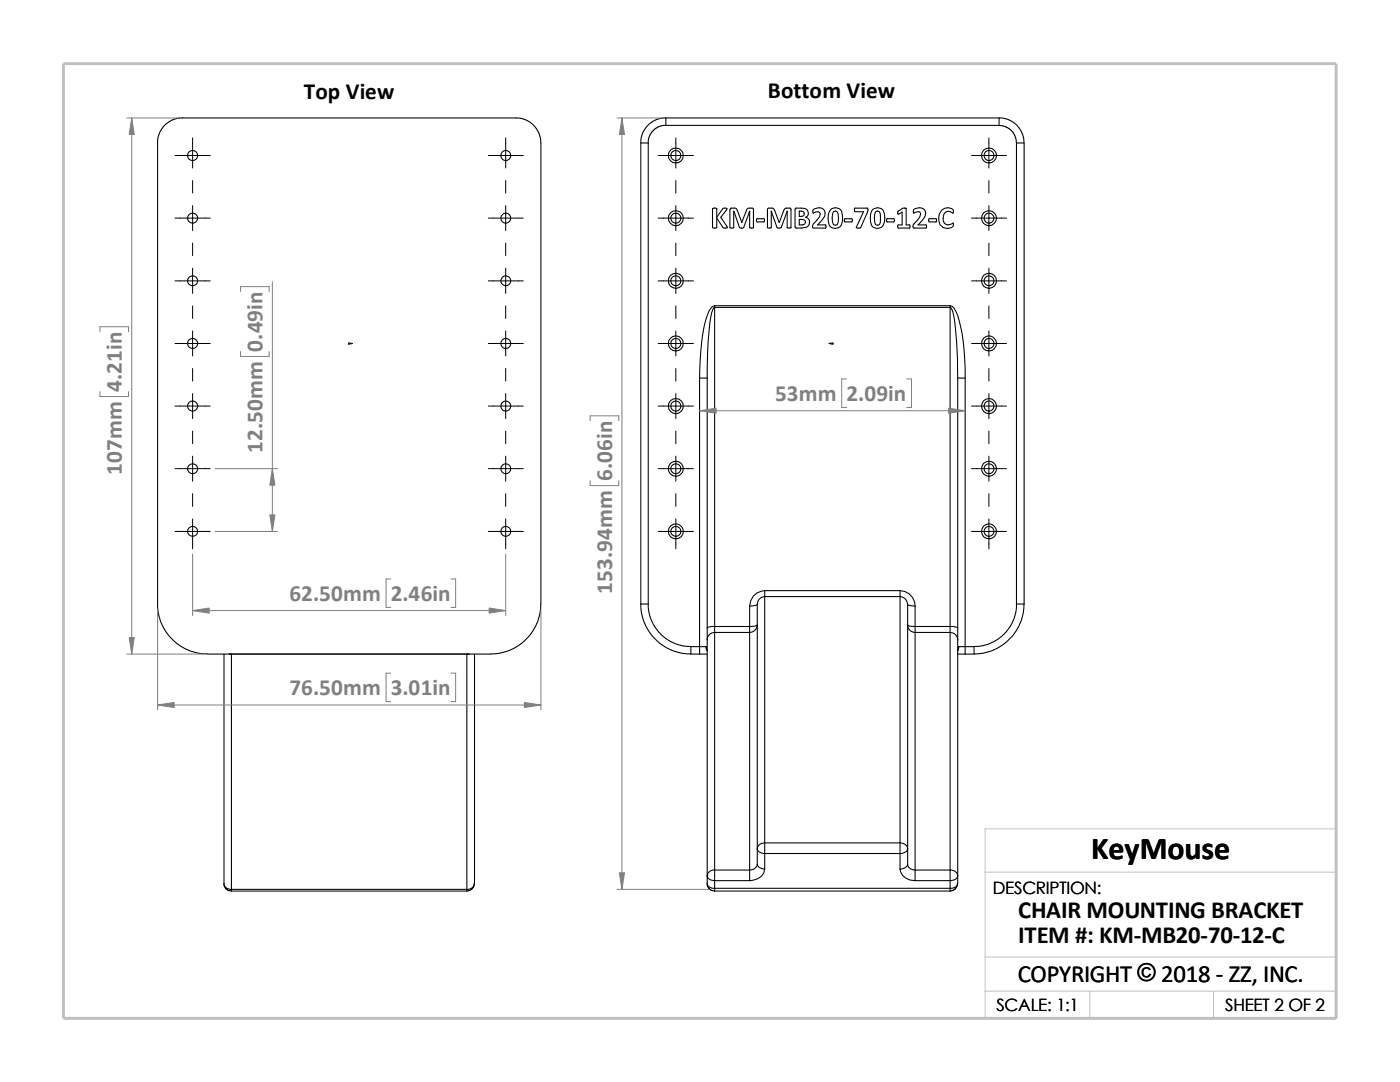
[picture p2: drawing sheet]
<svg xmlns="http://www.w3.org/2000/svg" width="279mm" height="216mm" viewBox="0 0 279 216" stroke-linecap="round" stroke-linejoin="round" font-family="sans-serif">
<path d="M196.6 174h70.1M196.6 197.8h70.1M196.6 191h70.1M217.5 197.8v5.4M242.2 197.8v5.4M26.8 203.2h239.9v-37.8h-70.1v37.8" fill="none" stroke="#c0c0c0" stroke-width=".2"/>
<path d="M12.7 12.7h254v190.5h-254z" fill="none" stroke="#c0c0c0" stroke-width=".59"/>
<g fill="none" stroke="#000" stroke-width=".21">
<path d="M31.5 28.5l.2-1.6 .9-1.7 1.5-1.1 1.7-.6h67.7l1.8 .6 1.4 1.1 1 1.7 .2 1.6v92M31.5 28.5v92.9l.4 2.3 .7 1.5 .9 1.5 1.4 1.4 1.8 1.2 1.6 .7 1.5 .4 1.6 .1M127.9 28.5v92M127.9 28.5h1.5M129.4 28.5v92M132.9 23.5l-.9 .1-1.1 .3-1.1 .7-.7 .6-1 1.7-.2 1.6M132.9 23.5h66.5M132.9 25h-.6l-.9 .3-1.1 .8-.8 1.3-.1 1.1M132.9 23.5v1.5M199.4 23.5v1.5h-66.5M199.4 23.5l.9 .1 1 .3 .8 .4 .9 .8 1 1.5 .3 1v.9M199.4 25.1l1.3 .2 1.1 .7 .7 1 .4 1.5"/>
<path d="M202.9 28.5v92M202.9 28.5h1.5v92M142.2 41.6a.57 .57 0 0 1 .8 .1v1.6l1.3-1.7h.8l-1.3 1.7 1.4 2.1a.61 .61 0 0 1-.9 0l-1.3-1.9v1.9a.57 .57 0 0 1-.8 0zM148 44.4h.1M149.6 42.2v3.2l.6 .1h.2v-3.8l-.2-.2h-.7a.49 .49 0 0 0-.5 .5l-1 2.4M149.6 42.2l-1.2 3.2-.1 .1-.7-.1-1.2-3.2v3.3h-.6l-.1-.1v-3.7l.2-.2h.9l.2 .2 1 2.7M149.6 42.2h.1M151 43.7l1.5-.1 .1 .6-.1 .1h-1.4zM153.9 42.2v3.2l-.6 .1h-.1v-3.8l.1-.2h.9l.2 .2 1.1 2.7 1-2.6 .3-.3 1 .1 .1 3.9h-.2h-.6v-3.3M153.9 42.2l1.2 3.2 .1 .1 .7-.1 1.2-3.2M153.9 42.2h.1M157.1 42.2h.1"/>
<path d="M158.7 41.6l.2-.1a2.31 2.31 0 0 1 2.3 .6 .86 .86 0 0 1-.4 1.2 1.05 1.05 0 0 1 .8 1 1.05 1.05 0 0 1-.6 1l-1 .2-1.3-.1zM159.5 43.8a.85 .85 0 0 1 1.2 .5 .58 .58 0 0 1-.6 .6h-.6zM159.5 42.1l.8 .1 .1 .2a.53 .53 0 0 1 0 .5 .53 .53 0 0 1-.5 .3h-.4zM162.3 41.8a1.53 1.53 0 0 1 2.3 .3l.1 .4a3.8 3.8 0 0 1-1.5 2.4h1.6v.5v.1l-2.6-.1v-.5l1.3-1.6 .2-.6-.4-.5-1 .3-.1-.5zM165.8 41.8a1.37 1.37 0 0 1 1.5-.3 1.37 1.37 0 0 1 .8 1.3 2.62 2.62 0 0 1-.7 2.6 1.38 1.38 0 0 1-2.1-1.2 2.85 2.85 0 0 1 .5-2.4zM166.3 42.2l.4-.1 .4 .2a2.74 2.74 0 0 1-.2 2.6h-.4a2.16 2.16 0 0 1-.3-2.2zM168.6 43.7l1.4-.1 .1 .6-.1 .1h-1.4l-.1-.4zM170.6 41.5l2.6 .1v.6l-1.4 3.2a.59 .59 0 0 1-.9-.1l1.4-3.1h-1.7l-.1-.1zM174.2 41.8a1.39 1.39 0 0 1 1.5-.3 1.39 1.39 0 0 1 .8 1.3 2.53 2.53 0 0 1-.7 2.6 1.35 1.35 0 0 1-2.1-1.2 3.1 3.1 0 0 1 .5-2.4zM174.8 42.2l.3-.1 .4 .2a3.8 3.8 0 0 1 0 2.5l-.6 .1a2.16 2.16 0 0 1-.3-2.2zM177 43.6h1.4a.38 .38 0 0 1 0 .7h-1.4zM179.2 42.2l1-.7 .6 .1v3.3h.8l-.1 .6h-2.3v-.6h.8v-2.6l-.8 .5z"/>
<path d="M182.4 41.8a1.42 1.42 0 0 1 2.3 .7 3.8 3.8 0 0 1-1.5 2.4h1.6l.1 .5-.1 .1h-2.5l-.1-.6a4.9 4.9 0 0 0 1.5-2.2 .44 .44 0 0 0-.5-.5l-.8 .3zM185.4 43.6h1.4l.1 .6-.1 .1h-1.4zM187.9 42a1.54 1.54 0 0 1 2.3 0v.5a1.09 1.09 0 0 0-1.8 .2 1.56 1.56 0 0 0 .4 2.1 1.74 1.74 0 0 0 1.4-.3l.1 .4-.1 .3a1.75 1.75 0 0 1-2 .2 1.75 1.75 0 0 1-.9-1.8l.2-.9zM139.6 75.4v53.6M139.6 75.4h1.5M141.1 75.4v49.9M142.6 61v.3M142.6 61.3v63.7M142.6 61.3h47M142.6 61h47M142.6 61a2.47 2.47 0 0 0-1.5 1.9 42.6 42.6 0 0 0-1.5 12.5M142.6 61.3a2.47 2.47 0 0 0-.7 1.9 74.6 74.6 0 0 0-.8 12.2"/>
<path d="M189.6 61.3a2.47 2.47 0 0 1 .8 1.9 80.5 80.5 0 0 1 .7 12.2M189.6 61a2.39 2.39 0 0 1 1.5 1.9 41 41 0 0 1 1.5 12.5M189.6 61v.3M189.6 61.3v63.7M191.1 75.4h1.5M191.1 75.4v49.9M192.6 75.4v53.6M152.6 119v49.2M152.6 117.9v1.1M152.6 119a1.54 1.54 0 0 0-1.5 1.6M152.6 117.9a3.1 3.1 0 0 0-3 3M152.6 119h27"/>
<path d="M152.6 117.9h27M179.6 119v49.2M179.6 119a1.57 1.57 0 0 1 1.5 1.6M179.6 117.9a3 3 0 0 1 3 3M179.6 117.9v1.1M44.7 130.5v45.8M45.8 130.5l.4 .1M45.9 130.5l.3 .1M46.2 130.6v46.9M93.2 130.6v46.9M93.4 130.5l-.2 .1M93.6 130.5l-.4 .1"/>
<path d="M94.7 130.5v45.8a1.42 1.42 0 0 1-1.5 1.2M107.9 120.5l-.1 1.6-.4 1.6-.6 1.5-1 1.5-1.7 1.7-1.4 .9-1.6 .7-1.6 .4-1.5 .1h-56.6M127.9 120.5l.1 1.8 .6 2 .9 1.8 1.1 1.2 1.7 1.5 1.7 1 2 .5 1.9 .2M127.9 120.5h1.5M129.4 120.5l.1 1.5 .4 1.5 .7 1.5 1.2 1.5 1.6 1.3 1.5 .7 1.5 .4 1.5 .1M137.9 130.5h1.7M139.6 130.5h1.5M139.6 129h-1.7v1.5M139.6 129v1.5M139.6 129h1.3M140.9 129l.2 .8M140.9 129h.1"/>
<path d="M141.1 127.7v47.1M141.1 125.3v2.4M142.6 126.2v47.4M142.6 125v1.2M142.6 126.2h7M142.6 125h7M142.6 126.2a1.45 1.45 0 0 0-1.5 1.5M142.6 125l-1 .1-.5 .2M149.6 120.9v4.1M149.6 126.2v47.4M149.6 125v1.2M149.6 125h.9l.6-.3a1.6 1.6 0 0 1-1.5 1.5"/>
<path d="M151.1 120.6v48.8M151.1 120.6l-.2 .2-1.3 .1M181.1 120.6v48.8M181.1 120.6l.3 .2 1.2 .1M182.6 126.2h7M182.6 120.9v4.1M182.6 125h7M182.6 125l-1.2-.1-.3-.2a1.52 1.52 0 0 0 1.5 1.5M182.6 126.2v47.4M182.6 125v1.2M189.6 126.2v47.4M189.6 126.2a1.52 1.52 0 0 1 1.5 1.5"/>
<path d="M189.6 125v1.2M189.6 125l.9 .1 .6 .2M191.1 130.5h1.5M191.1 127.7v47.1M191.1 125.3v2.4M191.3 129l-.2 .8zM191.3 129h1.3M192.6 129h1.8M192.6 129v1.5M194.4 129v1.5h-1.8M202.9 120.5l-.1 1.5-.4 1.5-.8 1.5-1.2 1.5-1.6 1.3-1.4 .7-1.6 .4-1.4 .1M202.9 120.5h1.5"/>
<path d="M204.4 120.5l-.2 1.8-.6 2-1.3 2.4-1.4 1.4-1.8 1.2-1.6 .7-1.5 .4-1.6 .1M44.7 176.3l.1 .7 .4 .5 1 .3M44.7 176.3a1.33 1.33 0 0 0 1.5 1.2M46.2 177.5v.3M46.2 177.8h47M46.2 177.5h47M93.2 177.5v.3M94.7 176.3l-.4 .9-.4 .4-.7 .2M141.1 174.8a1.32 1.32 0 0 0 1.5 .9M141.1 176.3a1.25 1.25 0 0 0 1.5 .9M141.1 174.8v1.5M141.1 176.3l.2 .7 .3 .5 1 .3"/>
<path d="M142.6 173.6v2.1M142.6 177.2v.6M142.6 177.8h47M142.6 175.7h7M142.6 177.2h47M142.6 175.7v1.5M142.6 173.6h7M142.6 173.6a1.33 1.33 0 0 0-1.5 1.2M149.6 173.6v2.1M151.1 169.4a1.34 1.34 0 0 0 1.5 .9M151.1 172.5a1.34 1.34 0 0 0 1.5 .9M151.1 172.5a1.42 1.42 0 0 1-1.5 1.1"/>
<path d="M151.1 169.4v3.1M152.6 168.2v2.1M152.6 173.4a2.66 2.66 0 0 1-3 2.3M152.6 170.3h27M152.6 168.2h27M152.6 170.3v3.1M152.6 168.2a1.33 1.33 0 0 0-1.5 1.2M179.6 168.2v2.1M179.6 168.2a1.4 1.4 0 0 1 1.5 1.2M179.6 173.4a2.65 2.65 0 0 0 3 2.3M179.6 170.3v3.1M181.1 169.4a1.45 1.45 0 0 1-1.5 .9"/>
<path d="M181.1 172.5a1.45 1.45 0 0 1-1.5 .9M181.1 172.5a1.28 1.28 0 0 0 1.5 1.1M181.1 169.4v3.1M182.6 175.7h7M182.6 173.6h7M182.6 173.6v2.1M189.6 173.6v2.1M189.6 173.6a1.42 1.42 0 0 1 1.5 1.2M189.6 177.2v.6M189.6 175.7v1.5M191.1 176.3l-.3 .9-.5 .4-.7 .2M191.1 174.8v1.5a1.33 1.33 0 0 1-1.5 .9"/>
<path d="M191.1 174.8a1.41 1.41 0 0 1-1.5 .9"/>
<circle cx="38.4" cy="31" r="1.01"/>
<circle cx="100.9" cy="31" r="1"/>
<circle cx="134.9" cy="31" r="1.5"/>
<circle cx="134.9" cy="31" r="1.01"/>
<circle cx="197.4" cy="31" r="1"/>
<circle cx="197.4" cy="31" r="1.49"/>
<circle cx="38.4" cy="56" r="1"/>
<circle cx="38.4" cy="43.5" r="1"/>
<circle cx="100.9" cy="56" r=".99"/>
<circle cx="100.9" cy="43.5" r=".99"/>
<circle cx="134.9" cy="56" r="1"/>
<circle cx="134.9" cy="43.5" r="1.51"/>
<circle cx="134.9" cy="56" r="1.51"/>
<circle cx="134.9" cy="43.5" r="1"/>
<circle cx="197.4" cy="56" r=".99"/>
<circle cx="197.4" cy="43.5" r=".99"/>
<circle cx="197.4" cy="43.5" r="1.5"/>
<circle cx="197.4" cy="56" r="1.5"/>
<circle cx="38.4" cy="68.5" r="1"/>
<circle cx="100.9" cy="68.5" r=".99"/>
<circle cx="134.9" cy="68.5" r="1.5"/>
<circle cx="134.9" cy="68.5" r="1"/>
<circle cx="197.4" cy="68.5" r="1.49"/>
<circle cx="197.4" cy="68.5" r=".99"/>
<circle cx="38.4" cy="81" r="1.01"/>
<circle cx="38.4" cy="93.5" r="1"/>
<circle cx="100.9" cy="81" r="1"/>
<circle cx="100.9" cy="93.5" r=".99"/>
<circle cx="134.9" cy="81" r="1.01"/>
<circle cx="134.9" cy="93.5" r="1.51"/>
<circle cx="134.9" cy="81" r="1.51"/>
<circle cx="134.9" cy="93.5" r="1"/>
<circle cx="197.4" cy="81" r="1"/>
<circle cx="197.4" cy="93.5" r=".99"/>
<circle cx="197.4" cy="93.5" r="1.5"/>
<circle cx="197.4" cy="81.1" r="1.5"/>
<circle cx="38.4" cy="106" r="1"/>
<circle cx="100.9" cy="106" r=".99"/>
<circle cx="134.9" cy="106" r="1.5"/>
<circle cx="134.9" cy="106" r="1"/>
<circle cx="197.4" cy="106" r="1.49"/>
<circle cx="197.4" cy="106" r=".99"/>
</g>
<g fill="#00f" stroke="#00f" stroke-width=".2">
<path d="M70 68.5h.4l-.4 .1z"/>
<path d="M165.4 68.5h.4v.1z"/>
</g>
<path d="M69.6 68.5h.8M69.6 68.4l.2 .3M69.7 68.5h.1M69.7 68.4v.3M69.8 68.4l-.3 .3M165.4 68.5h.9M166 68.4l.3 .3M166.1 68.5h.1M166.1 68.4v.3M166.2 68.4l-.3 .3" fill="none" stroke="#00f" stroke-width=".2"/>
<g fill="none" stroke="#000" stroke-width=".2">
<path d="M34.9 31h7.1M38.4 27.5v6M38.4 36v2.5M97.5 31h6.9M100.9 27.5v6M100.9 36v2.5M131.4 31h7M134.9 27.5v6M134.9 36v2.5M193.9 31h7M197.4 27.5v6M197.4 36v2.5"/>
<path d="M34.9 56h7.1M34.9 43.5h7.1M38.4 41v5M38.4 48.5v2.5M38.4 53.5v5M97.5 56h6.9M97.5 43.5h6.9M100.9 41v5M100.9 48.5v2.5M100.9 53.5v5M131.4 56h7M131.4 43.5h7"/>
<path d="M134.9 41v5M134.9 48.5v2.5M134.9 53.5v5M193.9 56h7M193.9 43.5h7M197.4 41v5M197.4 48.5v2.5M197.4 53.5v5M34.9 68.5h7.1M38.4 61v2.5M38.4 66v5M38.4 73.5v2.5"/>
<path d="M38.4 78.5v5M97.5 68.5h6.9M100.9 61v2.5M100.9 66v5M100.9 73.5v2.5M100.9 78.5v5M131.4 68.5h7M134.9 61v2.5M134.9 66v5M134.9 73.5v2.5M134.9 78.5v5M193.9 68.5h7"/>
<path d="M197.4 61v2.5M197.4 66v5M197.4 73.5v2.5M197.4 78.5v5M34.9 93.5h7.1M34.9 81h7.1M38.4 86v2.5M38.4 91v5M38.4 98.5v2.5M97.5 93.5h6.9M97.5 81h6.9M100.9 86v2.5"/>
<path d="M100.9 91v5M100.9 98.5v2.5M131.4 93.5h7M131.4 81h7M134.9 86v2.5M134.9 91v5M134.9 98.5v2.5M193.9 93.5h7M193.9 81h7M197.4 86v2.5M197.4 91v5M197.4 98.5v2.5"/>
<path d="M34.9 106h7.1M38.4 103.5v6M97.5 106h6.9M100.9 103.5v6M131.4 106h7M134.9 103.5v6M193.9 106h7M197.4 103.5v6"/>
</g>
<g fill="none" stroke="#808080" stroke-width=".2">
<path d="M25.3 23.5h10.1M26.3 23.5v107M123.1 23.5h8.8M124.1 23.5v154M48 58.2v-1h5.7v1M54.4 56.2v49.8M19.9 66.2v-1h5.8v1M19.9 78.1v1h5.8v-1M48 70.1v1h5.7v-1M169 75.6h-1v5.7h1M180.9 75.6h1v5.7h-1M42.9 93.5h12.5"/>
<path d="M117.8 83.9v-.9h5.7v.9M117.8 95.9v1h5.7v-1M139.6 82h53M38.4 110.5v12.4M42.9 106h12.5M78 115.5h-1v5.7h1M90 115.5h.9v5.7h-.9M100.9 110.5v12.4M25.3 130.5h15.1M31.5 121.5v20.1M38.4 121.8h62.5M78 134.3h-1v5.7h1"/>
<path d="M90 134.3h.9v5.7h-.9M107.9 121.5v20.1M31.5 140.7h76.4M123.1 177.5h18.5"/>
</g>
<g fill="#808080" stroke="#808080" stroke-width=".2">
<path d="M26.3 23.5l.5 3.3h-1z"/>
<path d="M25.8 127.2h1l-.5 3.3z"/>
<path d="M31.5 140.7l3.3-.5v1z"/>
<path d="M104.6 140.2l3.3 .5-3.3 .5z"/>
<path d="M38.4 121.8l3.3-.5v1z"/>
<path d="M97.6 121.3l3.3 .5-3.3 .5z"/>
<path d="M54.4 93.5l.5 3.3h-1.1z"/>
<path d="M53.8 102.7h1.1l-.5 3.3z"/>
<path d="M139.6 82l3.3-.6v1.1z"/>
<path d="M189.3 81.4l3.3 .6-3.3 .5z"/>
<path d="M123.6 174.2h1l-.5 3.3z"/>
<path d="M124.1 23.5l.5 3.3h-1z"/>
</g>
<text font-size="6.4" x="217.8" y="171.4">KeyMouse</text>
<g font-size="4.9">
<text x="203.2" y="183.2">CHAIR MOUNTING BRACKET</text>
<text x="203.2" y="188.1">ITEM #: KM-MB20-70-12-C</text>
<text x="203.1" y="195.9">COPYRIGHT © 2018 - ZZ, INC.</text>
</g>
<g font-size="4.6">
<text x="60.6" y="19.7">Top View</text>
<text x="153.2" y="19.6">Bottom View</text>
</g>
<g font-size="4.6" fill="#808080">
<text x="52.4" y="70.1" transform="rotate(-90 52.4 70.1)">0.49in</text>
<text x="24.3" y="78.1" transform="rotate(-90 24.3 78.1)">4.21in</text>
<text x="154.7" y="80.1">53mm</text>
<text x="169" y="80.1">2.09in</text>
<text x="24.3" y="94.8" transform="rotate(-90 24.3 94.8)">107mm</text>
<text x="52.4" y="90.4" transform="rotate(-90 52.4 90.4)">12.50mm</text>
<text x="122.2" y="95.9" transform="rotate(-90 122.2 95.9)">6.06in</text>
<text x="57.7" y="120">62.50mm</text>
<text x="78" y="120">2.46in</text>
<text x="122.2" y="118.5" transform="rotate(-90 122.2 118.5)">153.94mm</text>
<text x="57.7" y="138.8">76.50mm</text>
<text x="78" y="138.8">3.01in</text>
</g>
<g font-size="3.4">
<text x="198.2" y="178.5">DESCRIPTION:</text>
<text x="198.8" y="201.7">SCALE: 1:1</text>
<text x="244.5" y="201.7">SHEET 2 OF 2</text>
</g>
</svg>
